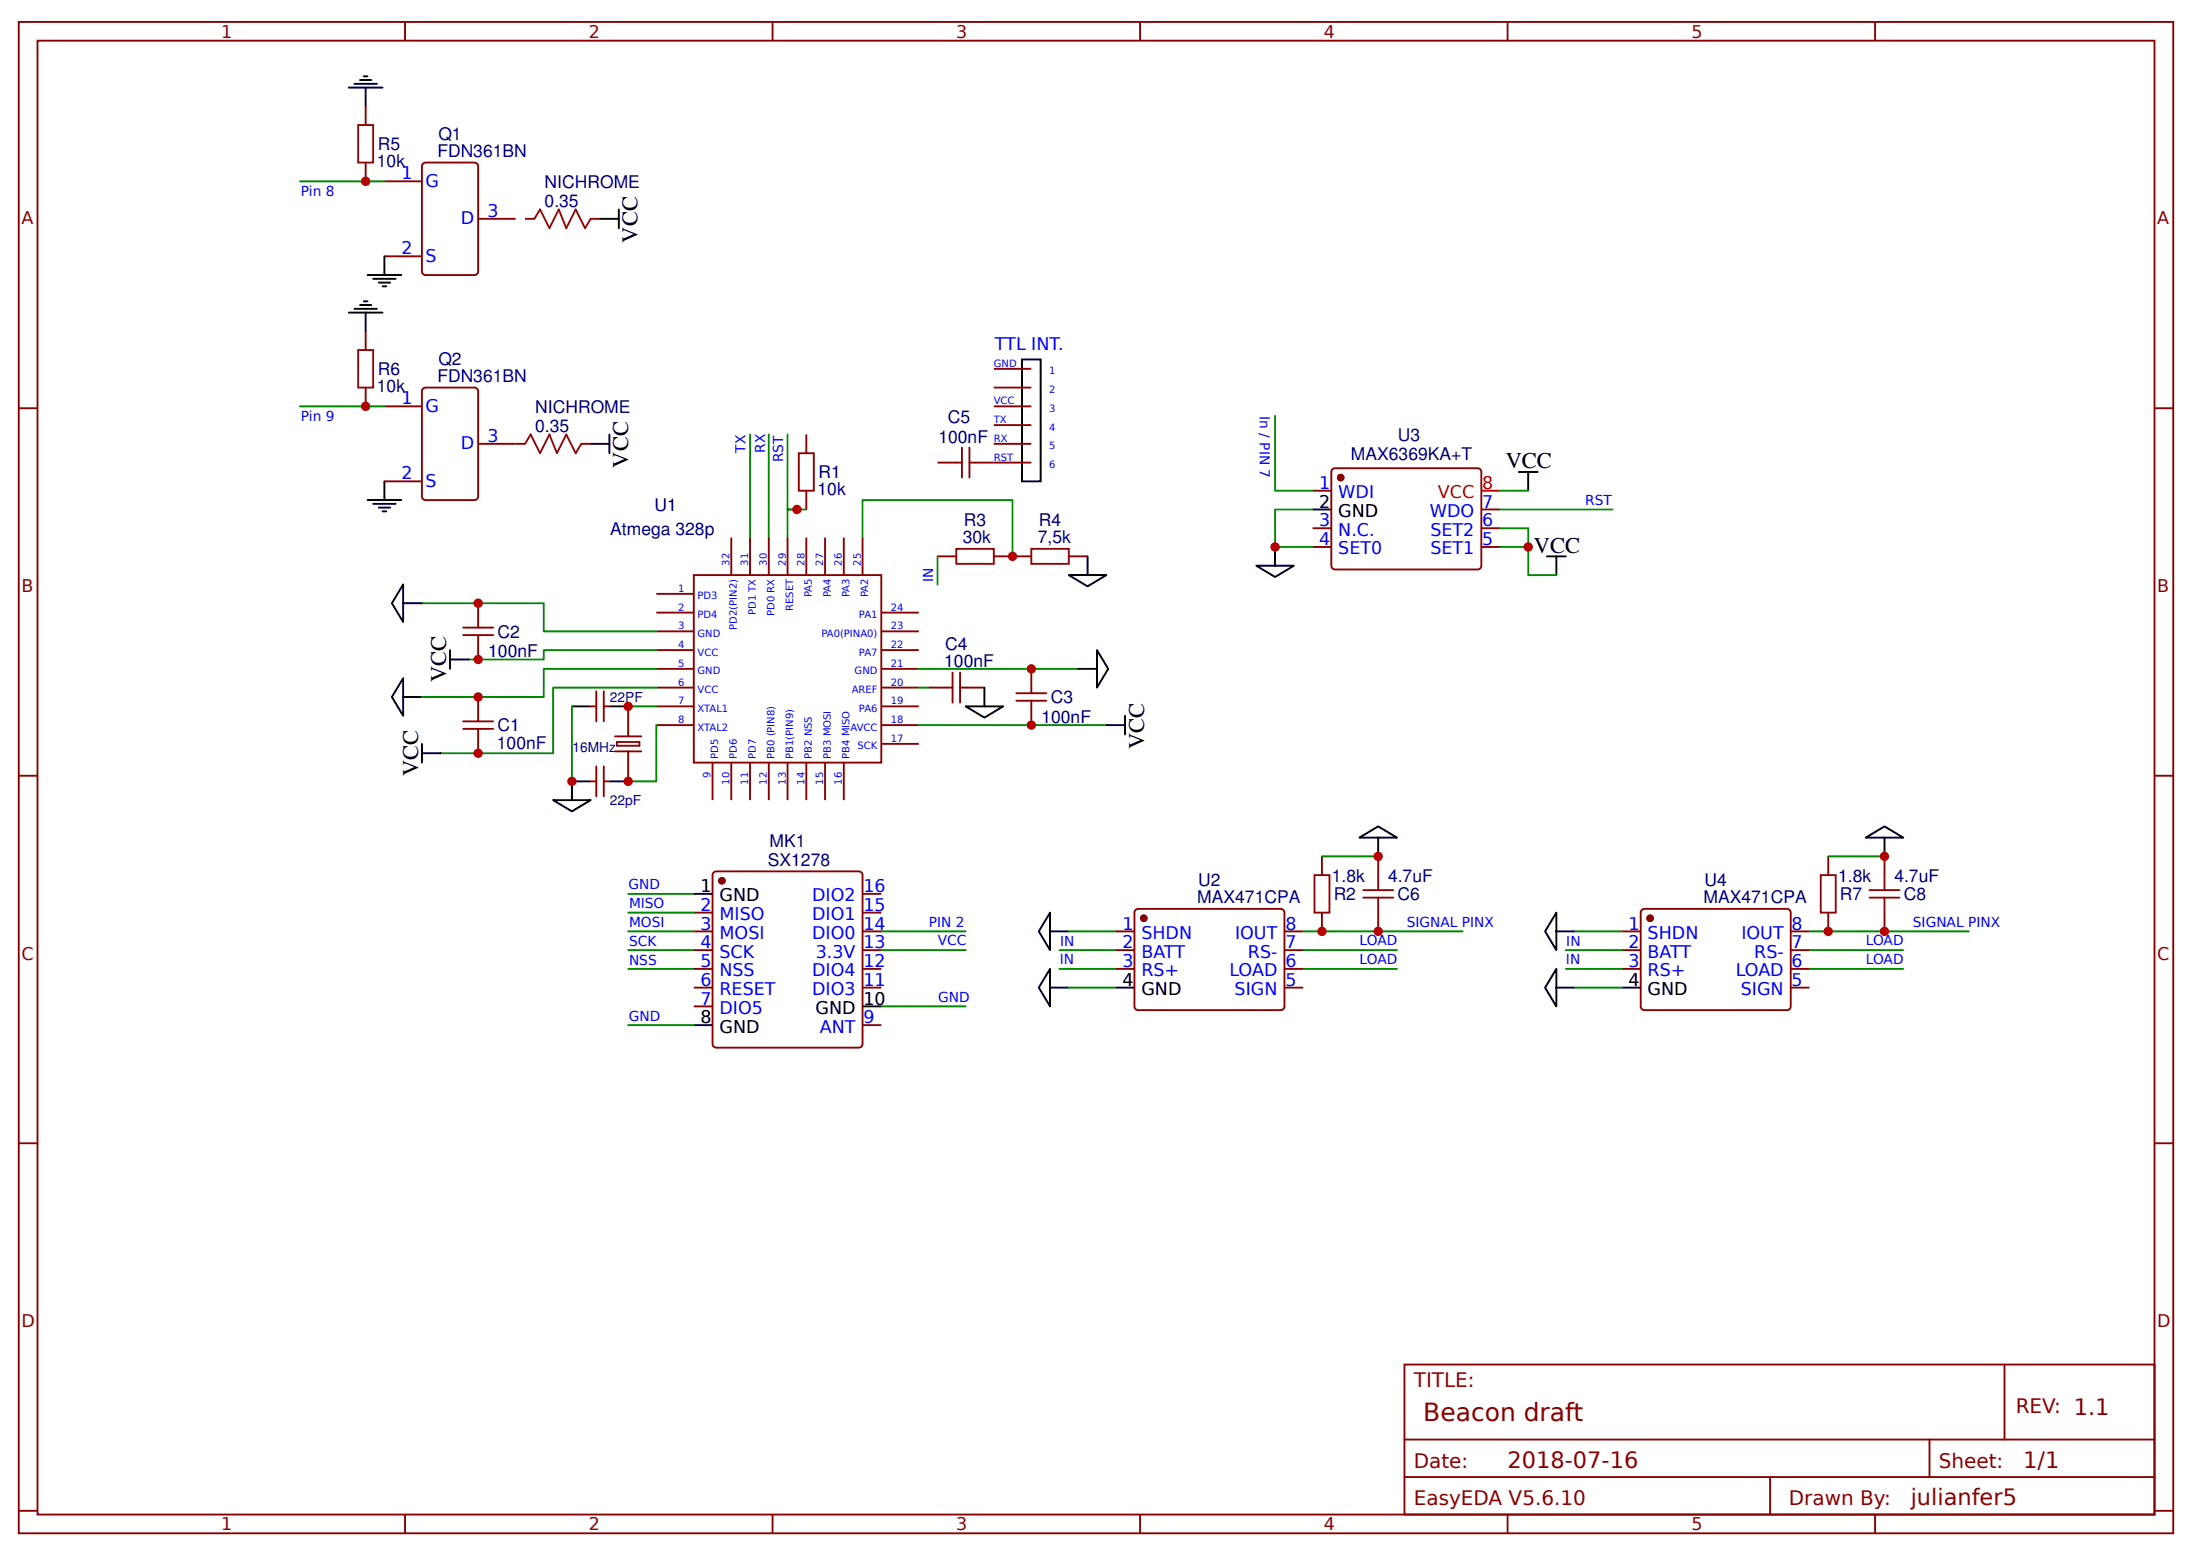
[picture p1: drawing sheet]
<svg xmlns="http://www.w3.org/2000/svg" width="309mm" height="219mm" viewBox="0 0 309 219" stroke-linecap="round" stroke-linejoin="round" font-family="sans-serif">
<g fill="none" stroke="#800" stroke-width=".26">
<path d="M2.6 3.1h304.1v213.2h-304.1zM5.3 5.7h298.7v208h-298.7zM51.6 15v2.6M57.1 3.1v2.6M109 3.1v2.6M160.9 3.1v2.6M212.7 3.1v2.6M264.6 3.1v2.6M51.6 22.9v2.7M54.2 36.2h5.3M54.2 25.6h5.3M59.8 23l7.1-.1 .5 .3 .1 .3v14.8l-.3 .4-7.1 .1-.5-.2-.1-.3v-14.8z"/>
<path d="M67.5 30.9h5.3M74.1 30.9h1.3M83.3 30.9h1.4M2.6 57.6h2.7M51.6 46.8v2.6M51.6 54.7v2.6M54.2 57.3h5.3M59.8 54.8l7.1-.1 .5 .3 .1 .2v14.8l-.3 .5-7.1 .1-.5-.3-.1-.3v-14.8zM140.2 52h5.3M140.2 54.7h5.3M140.2 57.3h5.3M140.2 60h5.3"/>
<path d="M304 57.6h2.7M54.2 67.9h5.3M67.5 62.6h6.6M82 62.6h1.3M103.2 75.9v5.2M105.8 75.9v5.2M108.5 75.9v5.2M111.1 75.9v5.2M112.7 63.9h2.1v5.3h-2.1zM113.8 61.3v2.6M113.8 69.2v2.7M113.8 75.9v5.2"/>
<path d="M116.4 75.9v5.2M119.1 75.9v5.2M121.7 75.9v5.2M132.3 65.3h3.4M132.3 78.5h2.6M135.7 63.2v4.2M136.8 65.3h8.7M136.8 63.2v4.2M140.2 62.6h5.3M140.2 78.5h5.3M150.8 78.5h2.7M185.2 69.2h2.7"/>
<path d="M185.2 74.5h2.7M185.2 77.2h2.7M188.1 66.1h.3h20.1h.3l.2 .5-.1 13.5-.4 .3h-20.1l-.3-.1-.2-.5v-13.2zM209 74.5h2.7M209 77.2h2.7M209 71.9h2.7M65.4 89.6h4.2M65.4 88.6h4.2M67.5 85.1v3.5M67.5 89.6v3.5M67.5 98.3v3.5M83.3 99.7h.8"/>
<path d="M84.1 97.6v4.2M85.2 99.7h.8M85.2 97.6v4.2M88.6 99.7v4.2M92.6 83.8h5.3M92.6 86.4h5.3M92.6 89.1h5.3M92.6 91.7h5.3M92.6 94.4h5.3M92.6 97h5.3M92.6 99.7h5.3M97.9 81.1h26.5v26.5h-26.5z"/>
<path d="M124.4 86.4h5.2M124.4 89.1h5.2M124.4 91.7h5.2M124.4 94.4h5.2M124.4 97h5.2M124.4 99.7h5.2M131 97h3.4M134.4 94.9v4.2M135.5 97h3.4M135.5 94.9v4.2M143.4 98.9h4.2M143.4 97.8h4.2"/>
<path d="M145.5 94.4v3.4M145.5 98.9v3.4M2.6 109.5h2.7M65.4 102.8h4.2M65.4 101.8h4.2M67.5 102.8v3.5M83.3 110.3h.8M84.1 108.1v4.3M85.2 108.1v4.3M85.2 110.3h.8M86.8 103.9h3.7M86.8 106h3.7"/>
<path d="M87 104.7h3.2v.5h-3.2zM88.6 106v4.3M92.6 102.3h5.3M100.5 107.6v5.3M103.2 107.6v5.3M105.8 107.6v5.3M108.5 107.6v5.3M111.1 107.6v5.3M113.8 107.6v5.3M116.4 107.6v5.3M119.1 107.6v5.3M124.4 102.3h5.2"/>
<path d="M124.4 105h5.2M304 109.5h2.7M97.9 128.8h2.6M97.9 131.4h2.6M97.9 134.1h2.6M97.9 136.7h2.6M97.9 139.4h2.6M100.8 123h.3h20.1l.4 .2 .1 .3v23.8l-.3 .5h-.2h-20.1l-.5-.2-.1-.3v-23.8zM121.7 128.8h2.7M121.7 131.4h2.7M121.7 134.1h2.7M121.7 136.7h2.7"/>
<path d="M121.7 139.4h2.7M121.7 126.1h2.7M157.4 131.4h2.7M157.4 134.1h2.7M157.4 136.7h2.7M160.3 128.3l.3-.1h20.1l.3 .1 .2 .5v13.5l-.5 .2h-20.1h-.3l-.2-.5v-13.2zM181.2 131.4h2.7M181.2 134.1h2.7M181.2 136.7h2.7M181.2 139.4h2.7M186.5 120.8v2.7M186.5 128.8v2.6"/>
<path d="M194.5 120.8v2.7M194.5 128.8v2.6M228.9 131.4h2.6M228.9 134.1h2.6M228.9 136.7h2.6M231.8 128.3l.2-.1h20.1l.3 .1 .3 .5-.1 13.5-.5 .2h-20.1h-.2l-.3-.5v-13.2zM252.7 131.4h2.6M252.7 134.1h2.6M252.7 136.7h2.6M252.7 139.4h2.6M258 120.8v2.7M258 128.8v2.6"/>
<path d="M265.9 120.8v2.7M265.9 128.8v2.6M97.9 142h2.6M121.7 144.6h2.7M2.6 161.3h2.7M304 161.3h2.7M198.2 192.5h105.8v21.2h-105.8zM282.8 192.5v10.6M2.6 213.2h2.7M57.1 213.7v2.6M109 213.7v2.6M160.9 213.7v2.6"/>
<path d="M198.2 203.1h105.8M198.2 208.4h105.8M212.7 213.7v2.6M249.8 208.4v5.3M264.6 213.7v2.6M272.3 203.1v5.3M304 213.2h2.7"/>
</g>
<g fill="none" stroke="#080" stroke-width=".26">
<path d="M42.3 25.6h11.9M42.3 57.3h11.9M179.9 58.7v10.5h5.3M105.8 61.3v14.6M108.5 61.3v14.6M111.1 61.3v10.6h1.3M113.8 71.9h-2.7v4M121.7 75.9v-5.3h21.2v7.9M132.3 78.5v4M185.2 71.9h-5.3v5.3h5.3M211.7 74.5h3.9v6.6h4M211.7 69.2h3.9"/>
<path d="M211.7 71.9h15.8M211.7 77.2h3.9M59.5 85.1h17.2v4h15.9M80.7 99.7v10.6M88.6 99.7h4M92.6 97h-14.5v9.3h-15.9M92.6 91.7h-15.9v1.4h-10.6M92.6 94.4h-15.9v3.9h-17.2M129.6 94.4h22.5M129.6 97h1.4M92.6 102.3v8h-4M129.6 102.3h26.5"/>
<path d="M88.6 131.4h9.3M88.6 134.1h9.3M88.6 126.1h9.3M88.6 128.8h9.3M88.6 136.7h9.3M124.4 131.4h11.9M124.4 134.1h11.9M149.5 134.1h7.9M149.5 136.7h7.9M150.8 131.4h6.6M150.8 139.4h6.6M183.9 131.4h22.5"/>
<path d="M183.9 134.1h13.2M183.9 136.7h13.2M186.5 120.8h8M220.9 134.1h8M220.9 136.7h8M222.2 131.4h6.7M222.2 139.4h6.7M255.3 131.4h22.5M255.3 134.1h13.3M255.3 136.7h13.3M258 120.8h7.9M88.6 144.6h9.3"/>
<path d="M124.4 142h11.9"/>
</g>
<g fill="none" stroke="#000" stroke-width=".26">
<path d="M49.2 12.4h4.8M50 11.8h3.2M50.8 11.3h1.6M51.3 10.8h.6M51.6 12.4v2.6M51.9 38.8h4.7M52.7 39.3h3.1M53.4 39.9h1.6M54.2 36.2v2.6M84.7 30.9h2.6M87.3 29.6v2.6M49.2 44.1h4.8"/>
<path d="M50 43.6h3.2M50.8 43h1.6M51.3 42.5h.6M51.6 44.1v2.7M54 40.4h.5M144.2 50.7h2.6v17.2h-2.6zM51.9 70.6h4.7M52.7 71.1h3.1M53.4 71.6h1.6M54 72.2h.5M54.2 67.9v2.7M83.3 62.6h2.7"/>
<path d="M86 61.3v2.6M153.5 78.5v2.6M177.3 79.8h5.3l-2.7 1.6zM179.9 77.2v2.6M185.2 71.9h2.7M214.3 66.6h2.7M215.6 66.6v2.6M218.3 78.5h2.6M219.6 78.5v2.6M56.9 82.5v5.3l-1.6-2.7zM56.9 95.7v5.3l-1.6-2.7zM56.9 85.1h2.6"/>
<path d="M56.9 98.3h2.6M63.5 93.1h2.6M63.5 91.7v2.7M80.7 99.7h2.6M86 99.7h2.6M136.3 99.7h5.3l-2.7 1.6zM138.9 97v2.7M150.8 81.1h5.3l-2.6 1.6zM152.1 94.4h2.7M154.8 91.7l1.6 2.7-1.6 2.6zM59.5 106.3h2.7M59.5 105v2.6"/>
<path d="M78.1 112.9h5.2l-2.6 1.6zM83.3 110.3h-2.6v2.6M86 110.3h2.6M156.1 102.3h2.6M158.7 101v2.6M191.8 118.2l2.7-1.6 2.6 1.6zM194.5 118.2v2.6M263.3 118.2l2.6-1.6 2.7 1.6zM265.9 118.2v2.6M97.9 126.1h2.6M148.2 136.7v5.3l-1.6-2.6zM148.2 128.8v5.3l-1.6-2.7z"/>
<path d="M148.2 139.4h2.6M148.2 131.4h2.6M157.4 139.4h2.7M219.6 136.7v5.3l-1.6-2.6zM219.6 128.8v5.3l-1.6-2.7zM219.6 139.4h2.6M219.6 131.4h2.6M228.9 139.4h2.6M97.9 144.6h2.6M121.7 142h2.7"/>
</g>
<g fill="#800" stroke="#800" stroke-width=".26">
<circle cx="101.9" cy="124.3" r=".4"/>
<circle cx="161.4" cy="129.6" r=".4"/>
<circle cx="189.2" cy="67.4" r=".4"/>
<circle cx="232.8" cy="129.6" r=".4"/>
</g>
<g fill="none" stroke="#a00000" stroke-width=".26">
<path d="M50.5 17.6h2.2v5.3h-2.2zM75.4 30.9l.8-1.3 1.3 2.6 1.3-2.6 1.1 2.6 1.3-2.6 1.3 2.6 .8-1.3M50.5 49.4h2.2v5.3h-2.2zM74.1 62.6l.8-1.3 1.3 2.6 1.3-2.6 1.1 2.6 1.3-2.6 1.3 2.6 .8-1.3M134.9 77.4h5.3v2.2h-5.3zM145.5 77.4h5.3v2.2h-5.3zM185.5 123.5h2.1v5.3h-2.1zM192.4 126.7h4.2M192.4 125.6h4.2M194.5 123.5v2.1M194.5 126.7v2.1M256.9 123.5h2.1v5.3h-2.1z"/>
<path d="M263.8 126.7h4.2M263.8 125.6h4.2M265.9 123.5v2.1M265.9 126.7v2.1"/>
</g>
<path d="M209 69.2h2.7" fill="none" stroke="#f00" stroke-width=".26"/>
<g fill="#c00">
<circle cx="265.9" cy="131.4" r=".66"/>
<circle cx="258" cy="131.4" r=".66"/>
<circle cx="265.9" cy="120.8" r=".66"/>
<circle cx="179.9" cy="77.2" r=".66"/>
<circle cx="215.6" cy="77.2" r=".66"/>
<circle cx="51.6" cy="57.3" r=".66"/>
<circle cx="51.6" cy="25.6" r=".66"/>
<circle cx="194.5" cy="120.8" r=".66"/>
<circle cx="186.5" cy="131.4" r=".66"/>
<circle cx="194.5" cy="131.4" r=".66"/>
<circle cx="88.6" cy="110.3" r=".66"/>
<circle cx="67.5" cy="93.1" r=".66"/>
<circle cx="67.5" cy="85.1" r=".66"/>
<circle cx="67.5" cy="106.3" r=".66"/>
<circle cx="67.5" cy="98.3" r=".66"/>
<circle cx="112.4" cy="71.9" r=".66"/>
<circle cx="145.5" cy="102.3" r=".66"/>
<circle cx="145.5" cy="94.4" r=".66"/>
<circle cx="88.6" cy="99.7" r=".66"/>
<circle cx="80.7" cy="110.3" r=".66"/>
<circle cx="142.9" cy="78.5" r=".66"/>
</g>
<text font-size="3.5" fill="#800" x="200.8" y="200.5">Beacon draft</text>
<g font-size="3.2">
<text x="89.9" y="34.2" transform="rotate(-90 89.9 34.2)">VCC</text>
<text x="88.6" y="66" transform="rotate(-90 88.6 66)">VCC</text>
<text x="212.5" y="66.1">VCC</text>
<text x="216.4" y="78">VCC</text>
<text x="63" y="96.2" transform="rotate(-90 63 96.2)">VCC</text>
<text x="161.5" y="105.7" transform="rotate(-90 161.5 105.7)">VCC</text>
<text x="59" y="109.5" transform="rotate(-90 59 109.5)">VCC</text>
</g>
<g font-size="3.2" fill="#800">
<text x="212.7" y="207.1">2018-07-16</text>
<text x="285.5" y="207.1">1/1</text>
<text x="269.6" y="212.4">julianfer5</text>
</g>
<g font-size="2.8" fill="#800">
<text x="199.5" y="195.7">TITLE:</text>
<text x="284.4" y="199.4">REV: 1.1</text>
<text x="199.5" y="207.1">Date:</text>
<text x="273.6" y="207.1">Sheet:</text>
<text x="199.5" y="212.4">EasyEDA V5.6.10</text>
<text x="252.4" y="212.4">Drawn By:</text>
</g>
<g font-size="2.5" fill="#800">
<text x="31.2" y="5.3">1</text>
<text x="83.1" y="5.3">2</text>
<text x="134.9" y="5.3">3</text>
<text x="186.8" y="5.3">4</text>
<text x="238.7" y="5.3">5</text>
<text x="3" y="31.7">A</text>
<text x="304.4" y="31.7">A</text>
<text x="3" y="83.5">B</text>
<text x="304.4" y="83.5">B</text>
<text x="3" y="135.4">C</text>
<text x="304.4" y="135.4">C</text>
<text x="3" y="187.2">D</text>
<text x="304.4" y="187.2">D</text>
<text x="31.2" y="216">1</text>
<text x="83.1" y="216">2</text>
<text x="134.9" y="216">3</text>
<text x="186.8" y="216">4</text>
<text x="238.7" y="216">5</text>
</g>
<g font-size="2.5" fill="#000080">
<text x="53.2" y="23.6">10k</text>
<text x="53.3" y="21.1">R5</text>
<text x="61.7" y="22.1">FDN361BN</text>
<text x="61.9" y="19.7">Q1</text>
<text x="76.9" y="29.2">0.35</text>
<text x="76.9" y="26.6">NICHROME</text>
<text x="53.3" y="52.9">R6</text>
<text x="61.7" y="53.9">FDN361BN</text>
<text x="61.9" y="51.5">Q2</text>
<text x="53.2" y="55.4">10k</text>
<text x="75.5" y="58.3">NICHROME</text>
<text x="133.7" y="59.6">C5</text>
<text x="75.5" y="61">0.35</text>
<text x="132.4" y="62.6">100nF</text>
<text x="190.6" y="64.9">MAX6369KA+T</text>
<text x="197.2" y="62.3">U3</text>
<text x="115.4" y="69.9">10k</text>
<text x="115.5" y="67.4">R1</text>
<text x="86.1" y="75.5">Atmega 328p</text>
<text x="92.3" y="72.2">U1</text>
<text x="135.9" y="76.6">30k</text>
<text x="136" y="74.2">R3</text>
<text x="146.4" y="76.6">7,5k</text>
<text x="146.6" y="74.2">R4</text>
<text x="70.2" y="90">C2</text>
<text x="68.9" y="92.7">100nF</text>
<text x="133.2" y="94.1">100nF</text>
<text x="133.4" y="91.7">C4</text>
<text x="146.9" y="102">100nF</text>
<text x="148.3" y="99.2">C3</text>
<text x="70.1" y="105.6">100nF</text>
<text x="70.2" y="103.2">C1</text>
<text x="108.6" y="119.6">MK1</text>
<text x="108.3" y="122.2">SX1278</text>
<text x="169.1" y="125">U2</text>
<text x="187.9" y="124.4">1.8k</text>
<text x="195.9" y="124.4">4.7uF</text>
<text x="240.5" y="125">U4</text>
<text x="259.4" y="124.4">1.8k</text>
<text x="267.3" y="124.4">4.7uF</text>
<text x="168.9" y="127.4">MAX471CPA</text>
<text x="188.2" y="127">R2</text>
<text x="197.2" y="127">C6</text>
<text x="240.4" y="127.4">MAX471CPA</text>
<text x="259.6" y="127">R7</text>
<text x="268.6" y="127">C8</text>
</g>
<g font-size="2.5" fill="#00f">
<text x="56.6" y="25.3">1</text>
<text x="60.1" y="26.4">G</text>
<text x="56.6" y="35.9">2</text>
<text x="65" y="31.7">D</text>
<text x="68.8" y="30.6">3</text>
<text x="60.1" y="37">S</text>
<text x="140.4" y="49.3">TTL INT.</text>
<text x="56.6" y="57.1">1</text>
<text x="60.1" y="58.1">G</text>
<text x="65" y="63.4">D</text>
<text x="68.8" y="62.4">3</text>
<text x="56.6" y="67.7">2</text>
<text x="60.1" y="68.7">S</text>
<text x="186.1" y="69">1</text>
<text x="188.8" y="70.3">WDI</text>
<text x="209.2" y="71.6">7</text>
<text x="186.1" y="74.3">3</text>
<text x="186.1" y="76.9">4</text>
<text x="188.8" y="75.6">N.C.</text>
<text x="201.8" y="72.9">WDO</text>
<text x="201.8" y="75.6">SET2</text>
<text x="209.2" y="76.9">5</text>
<text x="209.2" y="74.3">6</text>
<text x="188.8" y="78.2">SET0</text>
<text x="201.8" y="78.2">SET1</text>
<text x="121.8" y="125.9">16</text>
<text x="98.8" y="128.5">2</text>
<text x="98.8" y="131.2">3</text>
<text x="101.5" y="129.8">MISO</text>
<text x="114.6" y="129.8">DIO1</text>
<text x="114.6" y="127.2">DIO2</text>
<text x="121.8" y="131.2">14</text>
<text x="121.8" y="128.5">15</text>
<text x="158.4" y="131.2">1</text>
<text x="181.4" y="131.2">8</text>
<text x="229.8" y="131.2">1</text>
<text x="252.8" y="131.2">8</text>
<text x="98.8" y="133.8">4</text>
<text x="98.8" y="136.4">5</text>
<text x="101.5" y="132.5">MOSI</text>
<text x="101.5" y="135.1">SCK</text>
<text x="101.5" y="137.8">NSS</text>
<text x="114.6" y="137.8">DIO4</text>
<text x="114.6" y="132.5">DIO0</text>
<text x="115.1" y="135.1">3.3V</text>
<text x="121.8" y="136.4">12</text>
<text x="121.8" y="133.8">13</text>
<text x="158.4" y="133.8">2</text>
<text x="158.4" y="136.4">3</text>
<text x="161.1" y="132.5">SHDN</text>
<text x="161.1" y="135.1">BATT</text>
<text x="161.1" y="137.8">RS+</text>
<text x="173.5" y="137.8">LOAD</text>
<text x="174.3" y="132.5">IOUT</text>
<text x="176.1" y="135.1">RS-</text>
<text x="181.4" y="136.4">6</text>
<text x="181.4" y="133.8">7</text>
<text x="229.8" y="133.8">2</text>
<text x="229.8" y="136.4">3</text>
<text x="232.5" y="132.5">SHDN</text>
<text x="232.5" y="135.1">BATT</text>
<text x="232.5" y="137.8">RS+</text>
<text x="244.9" y="137.8">LOAD</text>
<text x="245.7" y="132.5">IOUT</text>
<text x="247.5" y="135.1">RS-</text>
<text x="252.8" y="136.4">6</text>
<text x="252.8" y="133.8">7</text>
<text x="98.8" y="139.1">6</text>
<text x="98.8" y="141.7">7</text>
<text x="101.5" y="140.4">RESET</text>
<text x="101.5" y="143.1">DIO5</text>
<text x="114.6" y="140.4">DIO3</text>
<text x="121.8" y="139.1">11</text>
<text x="174.2" y="140.4">SIGN</text>
<text x="181.4" y="139.1">5</text>
<text x="245.6" y="140.4">SIGN</text>
<text x="252.8" y="139.1">5</text>
<text x="115.7" y="145.7">ANT</text>
<text x="121.8" y="144.4">9</text>
</g>
<g font-size="2.5">
<text x="186.1" y="71.6">2</text>
<text x="188.8" y="72.9">GND</text>
<text x="98.8" y="125.9">1</text>
<text x="101.5" y="127.2">GND</text>
<text x="115.1" y="143.1">GND</text>
<text x="121.8" y="141.7">10</text>
<text x="158.4" y="139.1">4</text>
<text x="161.1" y="140.4">GND</text>
<text x="229.8" y="139.1">4</text>
<text x="232.5" y="140.4">GND</text>
<text x="98.8" y="144.4">8</text>
<text x="101.5" y="145.7">GND</text>
</g>
<g font-size="2.5" fill="#f00">
<text x="202.9" y="70.3">VCC</text>
<text x="209.2" y="69">8</text>
</g>
<g font-size="1.9" fill="#00f">
<text x="42.5" y="27.6">Pin 8</text>
<text x="42.5" y="59.4">Pin 9</text>
<text x="177.8" y="58.7" transform="rotate(90 177.8 58.7)">In / PIN 7</text>
<text x="105.2" y="63.9" transform="rotate(-90 105.2 63.9)">TX</text>
<text x="108" y="63.9" transform="rotate(-90 108 63.9)">RX</text>
<text x="110.5" y="65.2" transform="rotate(-90 110.5 65.2)">RST</text>
<text x="223.7" y="71.3">RST</text>
<text x="131.7" y="82.2" transform="rotate(-90 131.7 82.2)">IN</text>
<text x="88.7" y="125.5">GND</text>
<text x="88.8" y="130.8">MOSI</text>
<text x="88.8" y="128.2">MISO</text>
<text x="131.1" y="130.8">PIN 2</text>
<text x="198.5" y="130.8">SIGNAL PINX</text>
<text x="269.9" y="130.8">SIGNAL PINX</text>
<text x="88.8" y="133.5">SCK</text>
<text x="88.8" y="136.1">NSS</text>
<text x="132.3" y="133.4">VCC</text>
<text x="149.5" y="136">IN</text>
<text x="149.6" y="133.4">IN</text>
<text x="191.8" y="133.4">LOAD</text>
<text x="191.8" y="136">LOAD</text>
<text x="221" y="136">IN</text>
<text x="221" y="133.4">IN</text>
<text x="263.3" y="133.4">LOAD</text>
<text x="263.3" y="136">LOAD</text>
<text x="132.4" y="141.4">GND</text>
<text x="88.7" y="144">GND</text>
</g>
<g font-size="1.9" fill="#000080">
<text x="86.1" y="99.1">22PF</text>
<text x="80.8" y="106.2">16MHz</text>
<text x="86.1" y="113.6">22pF</text>
</g>
<g font-size="1.4" fill="#00f">
<text x="140.2" y="51.8">GND</text>
<text x="148.1" y="52.8">1</text>
<text x="140.2" y="57.1">VCC</text>
<text x="140.2" y="59.7">TX</text>
<text x="148.1" y="55.5">2</text>
<text x="148.1" y="58.1">3</text>
<text x="140.2" y="62.4">RX</text>
<text x="140.2" y="65">RST</text>
<text x="148.1" y="60.8">4</text>
<text x="148.1" y="63.4">5</text>
<text x="148.1" y="66.1">6</text>
<text x="95.7" y="83.5">1</text>
<text x="102.9" y="79.8" transform="rotate(-90 102.9 79.8)">32</text>
<text x="105.6" y="79.8" transform="rotate(-90 105.6 79.8)">31</text>
<text x="108.2" y="79.8" transform="rotate(-90 108.2 79.8)">30</text>
<text x="110.9" y="79.8" transform="rotate(-90 110.9 79.8)">29</text>
<text x="113.5" y="79.8" transform="rotate(-90 113.5 79.8)">28</text>
<text x="116.2" y="79.8" transform="rotate(-90 116.2 79.8)">27</text>
<text x="118.8" y="79.8" transform="rotate(-90 118.8 79.8)">26</text>
<text x="121.4" y="79.8" transform="rotate(-90 121.4 79.8)">25</text>
<text x="95.7" y="86.2">2</text>
<text x="95.7" y="88.8">3</text>
<text x="98.4" y="84.6">PD3</text>
<text x="98.4" y="87.2">PD4</text>
<text x="98.4" y="89.9">GND</text>
<text x="104" y="88.8" transform="rotate(-90 104 88.8)">PD2(PIN2)</text>
<text x="106.6" y="86.8" transform="rotate(-90 106.6 86.8)">PD1 TX</text>
<text x="109.3" y="86.9" transform="rotate(-90 109.3 86.9)">PD0 RX</text>
<text x="111.9" y="86.2" transform="rotate(-90 111.9 86.2)">RESET</text>
<text x="114.6" y="84.3" transform="rotate(-90 114.6 84.3)">PA5</text>
<text x="115.9" y="89.9">PA0(PINA0)</text>
<text x="117.2" y="84.3" transform="rotate(-90 117.2 84.3)">PA4</text>
<text x="119.9" y="84.3" transform="rotate(-90 119.9 84.3)">PA3</text>
<text x="121.2" y="87.2">PA1</text>
<text x="122.5" y="84.3" transform="rotate(-90 122.5 84.3)">PA2</text>
<text x="125.7" y="88.8">23</text>
<text x="125.7" y="86.2">24</text>
<text x="95.7" y="91.5">4</text>
<text x="95.7" y="94.1">5</text>
<text x="98.4" y="92.5">VCC</text>
<text x="98.4" y="95.2">GND</text>
<text x="120.6" y="95.2">GND</text>
<text x="121.2" y="92.5">PA7</text>
<text x="125.7" y="94.1">21</text>
<text x="125.7" y="91.5">22</text>
<text x="95.7" y="96.8">6</text>
<text x="95.7" y="99.4">7</text>
<text x="98.4" y="97.8">VCC</text>
<text x="98.4" y="100.5">XTAL1</text>
<text x="120.2" y="97.8">AREF</text>
<text x="121.2" y="100.5">PA6</text>
<text x="125.7" y="99.4">19</text>
<text x="125.7" y="96.8">20</text>
<text x="95.7" y="102">8</text>
<text x="98.4" y="103.1">XTAL2</text>
<text x="101.3" y="107.1" transform="rotate(-90 101.3 107.1)">PD5</text>
<text x="104" y="107.1" transform="rotate(-90 104 107.1)">PD6</text>
<text x="106.6" y="107.1" transform="rotate(-90 106.6 107.1)">PD7</text>
<text x="109.3" y="107.1" transform="rotate(-90 109.3 107.1)">PB0 (PIN8)</text>
<text x="111.9" y="107.1" transform="rotate(-90 111.9 107.1)">PB1(PIN9)</text>
<text x="114.6" y="107.1" transform="rotate(-90 114.6 107.1)">PB2 NSS</text>
<text x="117.2" y="107.1" transform="rotate(-90 117.2 107.1)">PB3 MOSI</text>
<text x="119.9" y="107.1" transform="rotate(-90 119.9 107.1)">PB4 MISO</text>
<text x="120" y="103.1">AVCC</text>
<text x="121" y="105.8">SCK</text>
<text x="125.7" y="104.7">17</text>
<text x="125.7" y="102">18</text>
<text x="100.3" y="109.8" transform="rotate(-90 100.3 109.8)">9</text>
<text x="102.9" y="110.7" transform="rotate(-90 102.9 110.7)">10</text>
<text x="105.6" y="110.7" transform="rotate(-90 105.6 110.7)">11</text>
<text x="108.2" y="110.7" transform="rotate(-90 108.2 110.7)">12</text>
<text x="110.9" y="110.7" transform="rotate(-90 110.9 110.7)">13</text>
<text x="113.5" y="110.7" transform="rotate(-90 113.5 110.7)">14</text>
<text x="116.2" y="110.7" transform="rotate(-90 116.2 110.7)">15</text>
<text x="118.8" y="110.7" transform="rotate(-90 118.8 110.7)">16</text>
</g>
</svg>
